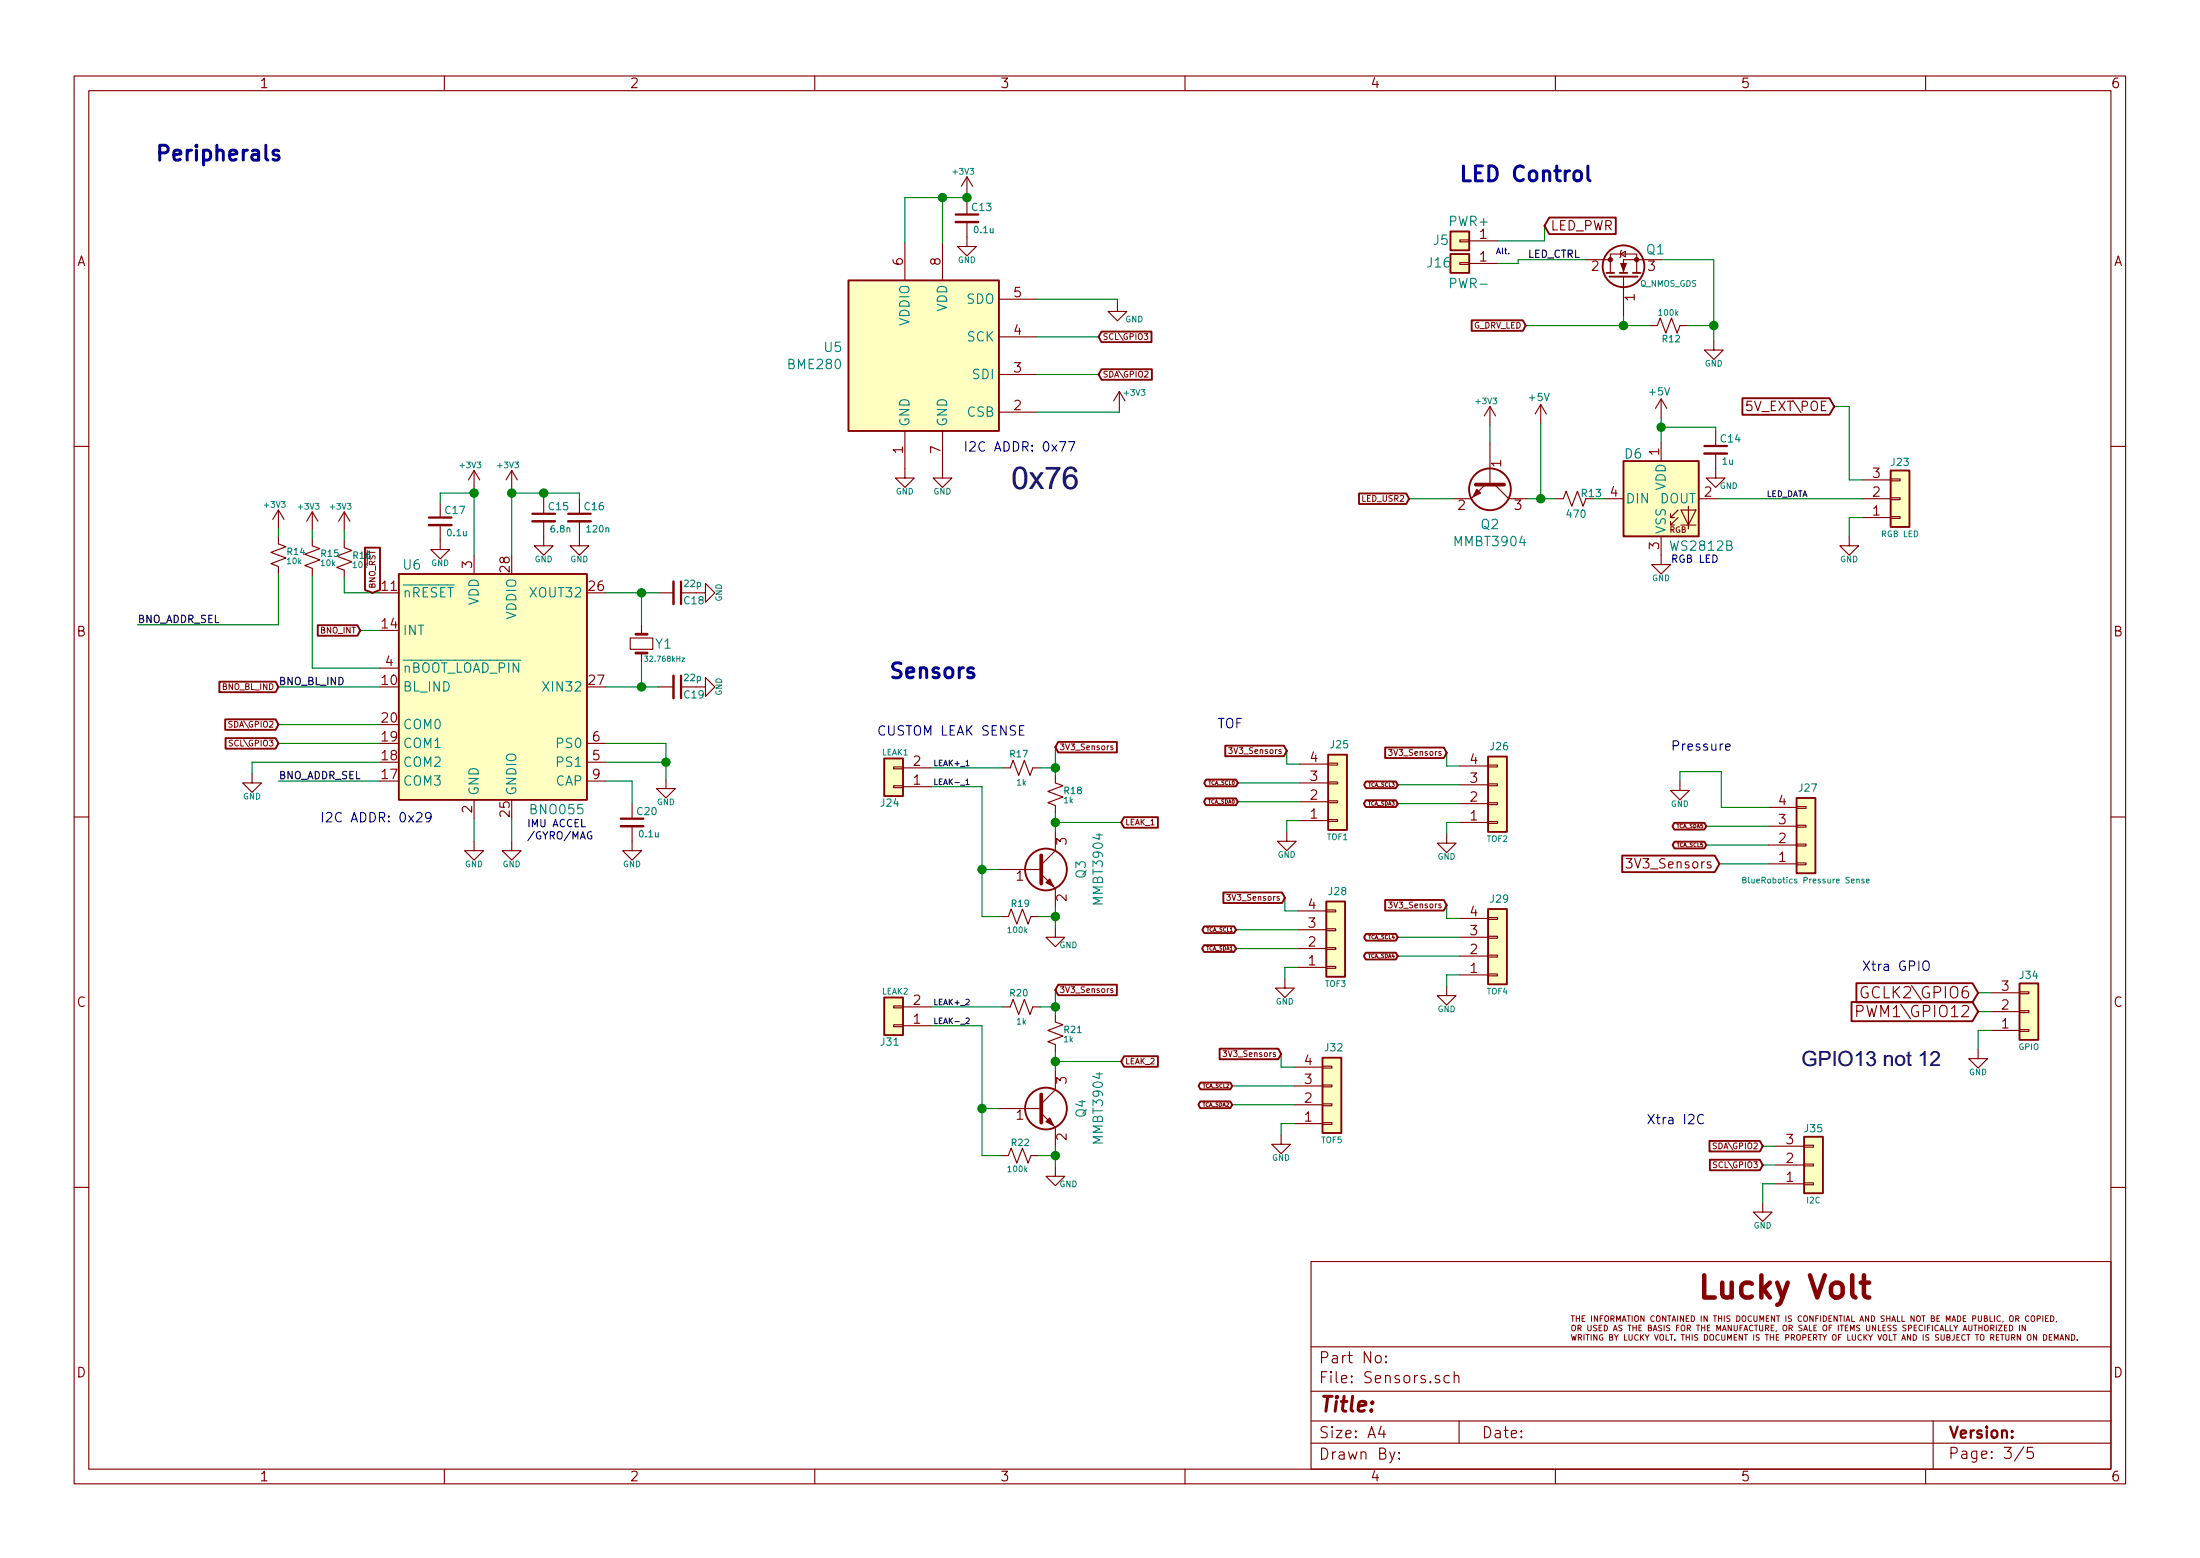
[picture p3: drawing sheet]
<svg xmlns="http://www.w3.org/2000/svg" width="297mm" height="210mm" viewBox="0 0 297 210" stroke-linecap="round" stroke-linejoin="round" font-family="sans-serif">
<g fill="none" stroke="#840000" stroke-width=".15">
<path d="M10 10.3h277v189.9h-277zM12 12.2h273v186.1h-273zM60 10.3v1.9M110 10.3v1.9M160 10.3v1.9M210 10.3v1.9M260 10.3v1.9M122.2 32.8v5M127.3 32.8v5M130.6 30v3.3h1.2l-1.2 1.2-1.3-1.2h1.3M130.6 23.9v2.5M130.6 26.9v2.1"/>
<path d="M130.6 23.9l.7 1.2M130.6 23.9l-.8 1.2M197.1 32.4h1.3v.2h-1.3zM197.1 35.4h1.3v.3h-1.3zM198.4 32.5h3.8M198.4 35.6h3.8M214.1 35h3.3M217.4 35v1.8M217.4 35v-.7h3.6v2.5M218.8 34.3l.7-.4v.8zM218.9 33.8l-.1 .1v.8l-.1 .1M219.2 37.3v.2"/>
<path d="M219.2 37.6v5.1M224.3 35h-5.1v1.8M122.2 58.2v6.3h1.2l-1.2 1.3-1.3-1.3h1.3M127.3 58.2v6.3h1.2l-1.2 1.3-1.3-1.3h1.3M134.9 55.6h5.1M134.9 50.5h5.1M134.9 45.5h5.1M134.9 40.4h5.1M150.9 40.8v1.2h1.2l-1.2 1.3-1.3-1.3h1.3M151.1 52.8l-.7 1.3M151.1 52.8v2.6M151.1 52.8l.8 1.3"/>
<path d="M201.2 54.9v2.5M201.2 59.7v5.7M201.2 54.9l.7 1.2M201.2 54.9l-.8 1.2M208 54.6v2.5M208 54.6l.8 1.3M208 54.6l-.7 1.3M222.8 43.9h1l.4-1 .7 2.1 .8-2.1 .7 2.1 .4-1.1h1M224.3 53.8l-.8 1.3M224.3 53.8v2.6M224.3 59.7v2.5M224.3 53.8l.7 1.3"/>
<path d="M231.4 46v1.2h1.3l-1.3 1.3-1.3-1.3h1.3M231.6 58.2v2M10 60.2h2M37.6 72.4v1l1 .4-2 .7 2 .8-2 .8 1 .3v1.1M37.6 68.8v2.6M37.6 68.8l.8 1.3M37.6 68.8l-.8 1.3M42.2 72.6v1.1l1 .3-2.1 .8 2.1 .8-2.1 .7 1.1 .4v1M42.2 69.1v2.5M42.2 69.1l.7 1.3M42.2 69.1l-.8 1.3M46.5 72.9v1l1 .4-2 .8 2 .7-2 .8 1 .4v1"/>
<path d="M46.5 69.1v2.5M46.5 69.1l.7 1.3M46.5 69.1l-.8 1.3M59.4 70.9v3.3h1.3l-1.3 1.2-1.2-1.2h1.2M59.4 67.8v2M64 63.5l-.8 1.3M64 63.5v2.5M64 74.9v2.6M64 63.5l.8 1.3M69.1 63.5l-.8 1.3M69.1 63.5v2.5M69.1 63.5l.7 1.3"/>
<path d="M73.4 70.4v3.3h1.3l-1.3 1.2-1.3-1.2h1.3M73.4 67.3v2M78.2 70.4v3.3h1.3l-1.3 1.2-1.2-1.2h1.2M78.2 67.3v2M200.5 65.4l-1.9 1.9h-2.5M201.8 65.4l1.9 1.9h2.5M210.1 67.3h1l.4-1 .7 2 .8-2 .7 2 .4-1M216.7 67.3h2.5M224.3 72.4v3.8h1.3l-1.3 1.3-1.3-1.3h1.3M225.6 69.8h.5M226.6 69.8l-1 1.1v-.5M226.6 68.8l-1 1v-.5"/>
<path d="M226.9 68.8h2.1l-1 2.1zM226.9 70.9h2.1M228 68.3v3.1M229.4 67.3h2.5M231.6 61.2v3.3h1.3l-1.3 1.3-1.2-1.3h1.2M249.7 72.4v1.3h1.3l-1.3 1.2-1.3-1.2h1.3M251.5 67.3h3.8M251.5 69.8h3.8M251.5 64.8h3.8M255.3 64.6h1.2v.3h-1.2zM255.3 69.7h1.2v.3h-1.2zM255.3 67.2h1.2v.2h-1.2z"/>
<path d="M285 60.2h2M51.3 90.2h2.5M85.1 86.1h3v1.5h-3zM86.6 84.3v1.3M86.6 88.1v1.3M88.9 80h2M88.9 92.7h2M91.9 92.7h3.3v-1.3l1.3 1.3-1.3 1.3v-1.3M91.9 80h3.3v-1.3l1.3 1.3-1.3 1.3v-1.3M10 110.3h2M34 104.4v1.3h1.3l-1.3 1.2-1.2-1.2h1.2M64 113.5v1.3h1.3l-1.3 1.3-1.3-1.3h1.3"/>
<path d="M64 107.9v2.6M69.1 113.5v1.3h1.3l-1.3 1.3-1.3-1.3h1.3M79.2 102.9h2.6M79.2 100.3h2.6M79.2 105.4h2.6M85.3 111.5v3.3h1.3l-1.3 1.3-1.2-1.3h1.2M85.3 108.5v2M89.9 105.2v1.2h1.3l-1.3 1.3-1.3-1.3h1.3M120.6 103.5h1.3v.3h-1.3zM120.6 106h1.3v.3h-1.3zM121.9 106.2h3.8M121.9 103.6h3.8"/>
<path d="M134.9 117.3h5.7M135.4 103.6h1l.4-1 .7 2 .8-2 .8 2 .3-1h1.1M140.6 118l1.9 1.9v2.5M142.5 104.6v1.1l1 .3-2 .8 2 .8-2 .7 1 .4v1M142.5 112.3v2.5l-1.9 1.9M173.7 112.3v1.2h1.3l-1.3 1.3-1.2-1.3h1.2M175.5 110.7h3.8M175.5 108.2h3.8M175.5 105.7h3.8M175.5 103.1h3.8M179.3 103h1.3v.2h-1.3zM179.3 105.5h1.3v.3h-1.3z"/>
<path d="M179.3 110.6h1.3v.3h-1.3zM179.3 108.1h1.3v.2h-1.3zM195.3 112.5v1.3h1.3l-1.3 1.3-1.2-1.3h1.2M197.1 111h3.8M197.1 108.5h3.8M197.1 105.9h3.8M197.1 103.4h3.8M200.9 103.2h1.3v.3h-1.3zM200.9 105.8h1.3v.2h-1.3zM200.9 110.9h1.3v.2h-1.3zM200.9 108.3h1.3v.3h-1.3zM219.6 115.9h.7l-.4 .5 .4 .1v.4l-.2 .2h-.4l-.1-.1"/>
<path d="M226.8 105.4v1.3h1.3l-1.3 1.2-1.2-1.2h1.2M238.8 116.6h3.8M238.8 114h3.8M238.8 111.5h3.8M238.8 109h3.8M242.6 108.8h1.2v.3h-1.2zM242.6 111.4h1.2v.2h-1.2zM242.6 116.5h1.2v.2h-1.2zM242.6 113.9h1.2v.3h-1.2zM285 110.3h2M120.6 135.8h1.3v.2h-1.3zM120.6 138.3h1.3v.3h-1.3z"/>
<path d="M121.9 138.4h3.8M121.9 135.9h3.8M135.1 123.7h1l.4-1 .8 2 .7-2 .8 2 .4-1h1M135.4 135.9h1l.4-1 .7 2 .8-2 .8 2 .3-1h1.1M142.5 125.2v1.3h1.3l-1.3 1.3-1.3-1.3h1.3M142.5 136.9v1l1 .4-2 .8 2 .7-2 .8 1 .4v1M173.5 132.1v1.2h1.3l-1.3 1.3-1.3-1.3h1.3M175.3 130.6h3.8M175.3 128h3.8M175.3 125.5h3.8M175.3 122.9h3.8M179.1 122.8h1.2v.3h-1.2z"/>
<path d="M179.1 125.3h1.2v.3h-1.2zM179.1 130.4h1.2v.3h-1.2zM179.1 127.9h1.2v.2h-1.2zM195.3 133.1v1.3h1.3l-1.3 1.2-1.2-1.2h1.2M197.1 131.6h3.8M197.1 129h3.8M197.1 126.5h3.8M197.1 123.9h3.8M200.9 123.8h1.3v.3h-1.3zM200.9 126.4h1.3v.2h-1.3zM200.9 131.4h1.3v.3h-1.3zM200.9 128.9h1.3v.3h-1.3z"/>
<path d="M250.7 136.5h.6a.41 .41 0 0 0 .3-.4 .41 .41 0 0 0-.3-.4h-.6v1.5M268.9 139.1h3.8M268.9 136.5h3.8M268.9 134h3.8M272.7 133.9h1.2v.2h-1.2zM272.7 138.9h1.2v.3h-1.2zM272.7 136.4h1.2v.2h-1.2zM134.9 149.6h5.7M135.1 156h1l.4-1.1 .8 2.1 .7-2.1 .8 2.1 .4-1h1M140.6 150.2l1.9 1.9v2.6M142.5 157.5v1.2h1.3l-1.3 1.3-1.3-1.3h1.3M142.5 144.5v2.6l-1.9 1.9"/>
<path d="M173 153.2v1.2h1.2l-1.2 1.3-1.3-1.3h1.3M174.8 151.6h3.8M174.8 149.1h3.8M174.8 146.6h3.8M174.8 144h3.8M178.6 143.9h1.2v.2h-1.2zM178.6 146.4h1.2v.3h-1.2zM178.6 151.5h1.2v.3h-1.2zM178.6 149h1.2v.2h-1.2zM239.8 159.8h3.8M239.8 157.2h3.8M239.8 154.7h3.8"/>
<path d="M243.6 154.6h1.3v.2h-1.3zM243.6 159.6h1.3v.3h-1.3zM243.6 157.1h1.3v.2h-1.3zM267.1 141.6v1.3h1.3l-1.3 1.2-1.3-1.2h1.3M10 160.2h2M177 170.3h108v28h-108zM238 162.3v1.3h1.3l-1.3 1.2-1.3-1.2h1.3M285 160.2h2M60 198.3v1.9M110 198.3v1.9M160 198.3v1.9M177 194.8h108"/>
<path d="M177 191.8h108M177 187.8h108M177 181.8h108M185.8 183.1a.41 .41 0 0 1 .7 .1v.4a.41 .41 0 0 1-.4 .3 .41 .41 0 0 1-.4-.3zM186.5 192.5l-.4 1h1M186.8 193v1M187.1 183.8h.1l-.1 .1v-.1v.1M187.1 183l.1 .1h-.1v-.1v.1M188.3 195.9l-.5 1.4-.2 .1M188.9 196.8v.1l-.1-.1h.1v.1M188.9 196v.1h-.1l.1-.1v.1M195.7 185.7a.5 .5 0 0 0-.7 0v.6a.47 .47 0 0 0 .6 .3l.1-.1"/>
<path d="M196.3 185.7a.38 .38 0 0 1 .7 .1v.8M196.3 185.1v1.5M197 191.8v3M210 198.3v1.9M260 198.3v1.9M261 191.8v6.5M273.3 195.2l-1.3 2M274.5 195.3h-.7l-.1 .7a.62 .62 0 0 1 .7 0l.1 .2v.5l-.2 .1h-.4l-.2-.1"/>
</g>
<g fill="none" stroke="#840000" stroke-width=".14">
<path d="M150.2 100.7h-.2v.1l.3 .3-.1 .1-.2-.1M165.9 100.9h.5l-.3 .3 .3 .1-.1 .3-.1 .1-.3-.1M187.5 101.2h.5l-.3 .2 .3 .2-.1 .3h-.1h-.3M150.2 133.4h-.2v.2l.3 .2-.1 .2-.2-.1M165.6 120.7h.5l-.3 .3 .3 .2v.2l-.1 .1-.4-.1M187.5 121.7h.5l-.3 .3 .3 .2-.1 .2-.1 .1-.3-.1M165.1 141.8h.5l-.3 .3 .3 .1v.3l-.1 .1-.4-.1M212.1 177.6h.5M212.2 178.9l.2-.1 .2 .1a.46 .46 0 0 1-.1 .7l-.3-.1zM212.3 177.6v.7M212.8 177.6v.7M212.8 177.9h.5"/>
<path d="M213.1 179.2h.3v-.3l-.3-.1v.8M213.2 179.2l.3 .4M213.3 177.6v.7M213.6 177.9h.3M214 177.6h-.4v.7h.4M214.4 178.8v.6l.1 .2h.3v-.2v-.6M214.9 177.6v.7M215.6 178.9l-.3-.1-.1 .1v.2l.3 .2 .1 .1-.2 .2h-.3M215.7 177.6v.7l-.4-.7v.7M215.9 179.2h.3M216.1 177.9h.2M216.3 178.8h-.4v.8h.4"/>
<path d="M216.4 177.6h-.3v.7M216.6 178.8a.38 .38 0 0 1 .4 .4 .38 .38 0 0 1-.4 .4zM216.7 177.7l.3-.1 .2 .2-.1 .4-.3 .1a.54 .54 0 0 1-.1-.6zM217.5 178l.4-.1v-.3h-.4v.7M217.7 178l.2 .3M217.8 179.6l.3-.8 .2 .8M217.9 179.4h.4M218.3 178.3v-.7l.2 .5 .3-.5v.7M219 178.9l-.3-.1-.1 .1a.34 .34 0 0 0 .3 .4v.3h-.3M219 178.3l.3-.7 .2 .7M219.1 178.1h.4M219.7 177.6h.4"/>
<path d="M219.8 178.8h.4M219.9 177.6v.7M220 178.8v.8M220.4 177.6v.7M220.5 179.2h.4M220.5 178.8v.8M220.7 177.7l.2-.1 .3 .1v.4l-.1 .2h-.2l-.2-.1zM220.9 178.8v.8M221.3 179.2h.2M221.6 178.8h-.3v.8h.3M222 177.6v.7l-.5-.7v.7M222.6 179.2h.3v-.3l-.3-.1v.8h.2l.2-.1v-.2l-.2-.1"/>
<path d="M223.2 179.6l.3-.8 .2 .8M223.3 179.4h.3M223.3 177.6a.35 .35 0 0 0-.4 .4 .35 .35 0 0 0 .4 .3M223.7 177.7l.1-.1h.2a.46 .46 0 0 1 0 .7l-.3-.1zM224.4 178.9l-.3-.1-.2 .2 .1 .1a.31 .31 0 0 1 .3 .4l-.4 .1M224.7 178.8v.8M224.9 177.6v.7l-.4-.7v.7M225.2 177.6h.4M225.4 177.6v.7M225.5 178.9l-.3-.1-.2 .1a.34 .34 0 0 0 .4 .4v.3h-.4M225.8 178.3l.2-.7 .3 .7M225.8 178.1h.4"/>
<path d="M226.4 179.2h.2M226.5 177.6v.7M226.7 178.8h-.3v.8M227 178.9l.2-.1 .3 .1v.4l-.1 .3h-.2l-.2-.1zM227.3 177.6v.7l-.4-.7v.7M227.7 177.9h.2M227.8 179.2h.4v-.3l-.4-.1v.8M228 179.2l.2 .4M228 177.6h-.3v.7h.3M228.3 177.6a.39 .39 0 0 1 .5 .3 .39 .39 0 0 1-.5 .4zM229.1 178.8h.4M229.3 178.8v.8"/>
<path d="M229.7 177.6v.7M229.7 179.2h.5M229.7 178.8v.8M230.2 178.8v.8M230.5 177.6v.7l-.4-.7v.7M230.5 179.2h.3M230.9 178.8h-.4v.8h.4M231.5 177.6v.7M231.8 179.6v-.8l.3 .6 .2-.6v.8M232 177.9h.5M232 177.6v.7M232.5 177.6v.7"/>
<path d="M232.6 179.6l.2-.8 .3 .8M232.6 179.4h.4M232.8 177.6v.7M233.6 177.6h-.3h-.1a.34 .34 0 0 0 .4 .4l-.1 .3h-.4M233.8 178.8v.8l-.5-.8v.8M234.1 178.8v.6l.2 .2h.2l.1-.2v-.6M234.5 177.6a.38 .38 0 0 1 .4 .3 .38 .38 0 0 1-.4 .4zM234.9 179.2h.3M235.3 177.7l.2-.1 .2 .2v.4l-.4 .1a.54 .54 0 0 1 0-.6zM235.3 178.8h-.4v.8M235.5 179.6l.2-.8 .3 .8M235.5 179.4h.4"/>
<path d="M236.5 177.6a.33 .33 0 0 0-.5 .3 .33 .33 0 0 0 .5 .4M236.7 178.9a.34 .34 0 0 0-.5 .3 .34 .34 0 0 0 .5 .3M236.8 177.6v.6l.2 .1h.2v-.7M236.9 178.8h.4M237.1 178.8v.8M237.6 178.8v.6l.1 .2 .3-.1v-.7M237.6 178.3v-.7l.3 .5 .2-.5v.7M238.4 179.2h.3l.1-.3-.4-.1v.8M238.5 177.9h.2M238.6 179.2l.2 .4M238.8 177.6h-.3v.7h.3M239.1 179.2h.3"/>
<path d="M239.5 178.8h-.4v.8h.4M239.6 177.6v.7l-.4-.7v.7M239.9 179.6l-.1 .1M240.1 177.6v.7M240.8 178.9l.1-.1 .2 .1a.44 .44 0 0 1-.1 .7l-.2-.1zM241.1 177.6v.7M241.6 179.2h.3l.1-.3-.4-.1v.8M241.8 179.2l.2 .4M241.9 177.6h-.3l-.1 .1v.2a.31 .31 0 0 1 .4 .4h-.4M243.2 177.6a.34 .34 0 0 0-.4 .1 .34 .34 0 0 0 0 .4l.1 .2h.3M243.3 178.9l-.3-.1-.1 .1a.34 .34 0 0 0 .4 .4l-.1 .3h-.3M243.5 179.6l.3-.8 .2 .8"/>
<path d="M243.6 177.7l.1-.1h.2a.44 .44 0 0 1-.1 .7l-.2-.1zM243.6 179.4h.4M244.3 178.8v.8h.4M244.8 177.6v.7l-.5-.7v.7M244.9 179.2h.3M245.2 177.9h.2M245.3 178.8h-.4v.8h.4M245.5 177.6h-.3v.7M245.8 177.6v.7M246.2 177.6a.38 .38 0 0 1 .4 .3 .38 .38 0 0 1-.4 .4zM246.2 178.9l.3-.1 .1 .3v.4l-.3 .1a.54 .54 0 0 1-.1-.7zM246.9 177.9h.3"/>
<path d="M247 179.2h.2M247.3 177.6h-.4v.7h.4M247.3 178.8h-.3v.8M248.1 177.6v.7l-.5-.7v.7M248.2 178.8v.8M248.5 178.8h.4M248.5 177.6v.7M248.7 178.8v.8M249 177.6v.7M249.1 179.2h.3M249.3 178.3l.2-.7 .3 .7M249.3 178.1h.4"/>
<path d="M249.5 178.8h-.4v.8h.4M249.8 179.6v-.8l.3 .6 .2-.6v.8M250 177.6v.7h.4M251.1 178.3l.3-.7 .2 .7M251.1 178.9l-.3-.1-.1 .1a.34 .34 0 0 0 .4 .4l-.1 .3h-.3M251.2 178.1h.3M252 178.8v.6l.2 .2 .2-.1 .1-.7M252.3 177.6v.7l-.4-.7v.7M252.7 177.6a.38 .38 0 0 1 .4 .3 .38 .38 0 0 1-.4 .4zM253.2 178.8v.8l-.4-.8v.8M253.6 178.8v.8h.4M254.2 179.2h.3"/>
<path d="M254.4 177.6h-.3h-.1a.34 .34 0 0 0 .4 .4l-.1 .3h-.3M254.6 178.8h-.4v.8h.4M254.7 177.9h.5M254.7 177.6v.7M255.2 177.6v.7M255.3 178.9l-.3-.1-.1 .1a.34 .34 0 0 0 .4 .4l-.1 .3h-.3M255.4 178.3l.3-.7 .2 .7M255.5 178.1h.4M256 178.9l-.2-.1-.2 .2 .1 .2 .3 .1v.3h-.4M256.2 177.6v.7h.3M256.8 177.6v.7h.4M257.4 178.9l-.4-.1-.1 .1a.34 .34 0 0 0 .4 .4v.3h-.4"/>
<path d="M257.7 179.2h.3l.1-.3-.4-.1v.8M258.4 179.2h.3M258.4 177.6v.7l-.4-.7v.7M258.8 178.8h-.4v.8h.4M258.8 177.7l.2-.1h.2a.44 .44 0 0 1-.1 .7l-.3-.1zM259.5 177.6h.4M259.6 178.9a.34 .34 0 0 0-.5 .3 .34 .34 0 0 0 .5 .3M259.7 177.6v.7M259.9 178.8v.8M260.2 179.2h.3M260.6 178.8h-.4v.8M260.8 177.9h.3v-.3h-.3v.7h.3l.1-.2-.2-.2"/>
<path d="M260.9 178.8v.8M261.5 177.9h.3M261.7 178.9a.35 .35 0 0 0-.5 .3 .35 .35 0 0 0 .5 .4v-.1M261.9 177.6h-.4v.7h.4M261.9 179.6l.3-.8 .2 .8M262 179.4h.4M262.7 178.8v.8h.3M262.8 178.3v-.7l.2 .5 .3-.5v.7M263.3 178.8v.8h.4M263.6 178.3l.2-.7 .3 .7M263.6 178.1h.4M263.8 178.8l.3 .4 .2-.4"/>
<path d="M264.1 179.2v.4M264.3 177.6a.38 .38 0 0 1 .4 .3 .38 .38 0 0 1-.4 .4zM265 179.6l.3-.8 .3 .8M265.1 177.9h.2M265.1 179.4h.4M265.4 177.6h-.3v.7h.3M265.8 178.8v.6l.1 .2h.3v-.2v-.6M266.3 178l.5-.1v-.3h-.5v.7M266.5 178.8h.4M266.7 178.8v.8M267.1 177.6v.6l.2 .1h.2v-.7M267.2 179.2h.4"/>
<path d="M267.2 178.8v.8M267.6 178.8v.8M267.9 177.9h.4v-.3h-.4v.7h.3l.2-.2-.2-.2M268 178.9l.1-.1 .3 .1 .1 .4-.1 .3h-.3l-.1-.1zM268.7 177.6v.7h.3M268.8 179.2h.4v-.3l-.4-.1v.8M269 179.2l.2 .4M269.3 177.6v.7M269.5 178.8v.8M269.8 178.8h.5l-.5 .8h.5M270.1 177.6a.35 .35 0 0 0-.5 .4 .35 .35 0 0 0 .5 .3M270.5 178.3l-.1 .1"/>
<path d="M270.6 179.2h.3M271 178.8h-.4v.8h.4M271.3 178.8a.38 .38 0 0 1 .5 .4 .38 .38 0 0 1-.5 .4zM271.3 177.7l.2-.1 .3 .1v.4l-.1 .2h-.2l-.2-.1zM272.2 178l.3-.1v-.3h-.3v.7M272.3 178l.3 .3M272.7 178.8v.8M273.5 178.8v.8l-.5-.8v.8M273.9 177.6a.34 .34 0 0 0-.4 .3 .34 .34 0 0 0 .4 .4M274.3 177.7l.1-.1 .3 .1v.4l-.1 .2h-.2l-.1-.1zM275.1 178l.4-.1v-.3h-.4v.7M275.8 177.6v.7"/>
<path d="M276.2 177.9h.2M276.6 177.6h-.4v.7h.4M276.9 177.6a.39 .39 0 0 1 .4 .3 .39 .39 0 0 1-.4 .4zM277.7 178.3l-.1 .1M212.2 180.1l.1 .8 .2-.6 .1 .6 .2-.8M213.1 180.5h.4v-.3l-.4-.1v.8M213.3 180.5l.3 .4M213.9 180.1v.8M214.1 180.1h.5M214.4 180.1v.8M214.8 180.1v.8M215.6 180.1v.8l-.4-.8v.8"/>
<path d="M216.4 180.2a.35 .35 0 0 0-.5 .3 .35 .35 0 0 0 .5 .3v-.3h-.1M217.3 180.5l.4-.1v-.2l-.4-.1v.8h.3l.2-.3-.2-.1M218 180.1l.2 .4 .3-.4M218.2 180.5v.4M219.3 180.1v.8h.4M219.9 180.1v.6l.2 .2 .2-.1 .1-.7M221.2 180.2a.34 .34 0 0 0-.5 .3 .34 .34 0 0 0 .5 .3M221.5 180.1v.8M221.6 180.4l.3 .5M221.9 180.1l-.4 .4M222.1 180.1l.3 .4 .3-.4M222.4 180.5v.4"/>
<path d="M223.4 180.1l.2 .8 .3-.8M224.2 180.2l.2-.1 .2 .3v.4h-.4a.54 .54 0 0 1 0-.6zM224.9 180.1v.8h.4M225.5 180.1h.4M225.7 180.1v.8M226.1 180.8v.1M227 180.1h.4M227.2 180.1v.8M227.7 180.1v.8M227.7 180.5h.4M228.1 180.1v.8M228.5 180.1v.8"/>
<path d="M229.2 180.2l-.3-.1-.1 .1v.2l.4 .1v.2l-.1 .2-.3-.1M230.1 180.1a.39 .39 0 0 1 .5 .4 .39 .39 0 0 1-.5 .4zM230.9 180.2l.1-.1 .3 .1 .1 .4-.1 .2-.3 .1-.1-.1zM232.1 180.2a.34 .34 0 0 0-.5 .3 .34 .34 0 0 0 .5 .3M232.5 180.1v.6l.1 .2 .3-.1v-.7M233.2 180.9v-.8l.3 .6 .3-.6v.8M234.1 180.5h.3M234.5 180.1h-.4v.8h.4M235.3 180.1v.8l-.5-.8v.8M235.5 180.1h.4M235.7 180.1v.8M236.8 180.1v.8"/>
<path d="M237.5 180.2l-.3-.1-.1 .1a.34 .34 0 0 0 .4 .4v.2h-.4M238.3 180.1h.5M238.6 180.1v.8M239 180.5h.5M239 180.1v.8M239.5 180.1v.8M239.8 180.5h.3M240.2 180.1h-.4v.8h.4M241.1 180.5l.4-.1v-.2l-.4-.1v.8M241.9 180.5l.4-.1v-.2l-.4-.1v.8M242 180.5l.3 .4M242.6 180.2l.3-.1 .2 .3v.4h-.4a.54 .54 0 0 1-.1-.6z"/>
<path d="M243.4 180.5h.4v-.3l-.4-.1v.8M244.2 180.5h.2M244.6 180.1h-.4v.8h.4M244.9 180.5h.3l.1-.3-.4-.1v.8M245.1 180.5l.2 .4M245.5 180.1h.4M245.7 180.1v.8M246.1 180.1l.3 .4 .2-.4M246.4 180.5v.4M247.4 180.2l.3-.1 .2 .3v.4h-.4a.54 .54 0 0 1-.1-.6zM248.2 180.5h.3M248.6 180.1h-.4v.8"/>
<path d="M249.5 180.1v.8h.3M250.1 180.1v.6l.1 .2 .3-.1v-.7M251.3 180.2a.34 .34 0 0 0-.5 .3 .34 .34 0 0 0 .5 .3M251.7 180.1v.8M251.8 180.4l.3 .5M252.1 180.1l-.4 .4M252.3 180.1l.3 .4 .2-.4M252.6 180.5v.4M253.5 180.1l.3 .8 .3-.8M254.3 180.2l.3-.1 .2 .3-.1 .4h-.3a.54 .54 0 0 1-.1-.6zM255.1 180.1v.8h.4M255.6 180.1h.4"/>
<path d="M255.8 180.1v.8M256.8 180.9l.2-.8 .3 .8M256.8 180.7h.4M258 180.1v.8l-.5-.8v.8M258.3 180.1a.39 .39 0 0 1 .5 .4 .39 .39 0 0 1-.5 .4zM259.7 180.1v.8M260.4 180.2h-.3l-.1 .2a.31 .31 0 0 1 .4 .4h-.4M261.7 180.2l-.3-.1-.1 .1v.2l.4 .1v.2l-.1 .2-.3-.1M262.1 180.1v.6l.1 .2 .2-.1 .1-.1v-.6M262.9 180.5l.3-.1v-.2l-.3-.1v.8h.2l.2-.1v-.2l-.2-.1M263.9 180.1v.6l-.2 .1-.1 .1M264.2 180.5h.3"/>
<path d="M264.6 180.1h-.4v.8h.4M265.3 180.2a.34 .34 0 0 0-.4 0 .34 .34 0 0 0 0 .5l.1 .1h.3M265.6 180.1h.4M265.8 180.1v.8M266.7 180.1h.5M266.9 180.1v.8M267.4 180.2l.1-.1 .3 .1 .1 .4-.1 .2-.3 .1-.1-.1zM268.8 180.5l.4-.1v-.2l-.4-.1v.8M269 180.5l.2 .4M269.5 180.5h.3M269.9 180.1h-.4v.8h.4M270.1 180.1h.5"/>
<path d="M270.3 180.1v.8M270.8 180.1v.6l.2 .2 .2-.1v-.7M271.6 180.5h.4v-.3l-.4-.1v.8M271.8 180.5l.2 .4M272.8 180.1v.8l-.4-.8v.8M273.8 180.2l.1-.1 .3 .1v.4l-.1 .2-.2 .1-.1-.1zM275 180.1v.8l-.5-.8v.8M275.9 180.1a.38 .38 0 0 1 .5 .4 .38 .38 0 0 1-.5 .4zM276.7 180.5h.2M277.1 180.1h-.4v.8h.4M277.4 180.9v-.8l.2 .6 .3-.6v.8M278.1 180.9l.3-.8 .2 .8"/>
<path d="M278.2 180.7h.4M279.3 180.1v.8l-.4-.8v.8M279.7 180.1a.38 .38 0 0 1 .4 .4 .38 .38 0 0 1-.4 .4zM280.5 180.8v.1"/>
</g>
<path d="M251.2 173.1h1.2M251.7 172.1v2.6l.1 .2 .3 .2h.3" fill="none" stroke="#840000" stroke-width=".61"/>
<g fill="none" stroke="#840000" stroke-width=".25">
<path d="M114.6 37.8h20.3v20.4h-20.3zM195.8 31.2h2.6v2.6h-2.6zM195.8 34.3h2.6v2.5h-2.6zM209.2 29.4h9v2.2h-9l-.7-1.1zM216.9 36.8h1M217.3 37.3h3.8M218.7 36.8h1M220.5 36.8h1M148.7 44.7h6.8v1.5h-6.8l-.4-.7zM148.7 49.8h6.8v1.5h-6.8l-.4-.8zM198.7 43.2h6.9l.4 .7-.4 .7h-6.9zM235.3 53.7h11.7l.6 1.2-.6 1.1h-11.7z"/>
<path d="M49.3 73.9h2v5.7l-1 .4-1-.4zM53.8 77.5h25.4v30.4h-25.4zM183.5 66.6h6.4l.3 .7-.3 .7h-6.4zM219.2 62.2h10.2v10.2h-10.2zM255.3 63.5h2.5v7.6h-2.5zM29.6 92h7.6l.4 .7-.4 .7h-7.6zM30.4 97.1h6.8l.4 .7-.4 .7h-6.8zM30.5 99.6h6.7l.4 .7-.4 .7h-6.7zM42.9 84.4h5.4l.3 .7-.3 .7h-5.4zM119.4 102.4h2.5v5h-2.5zM142.9 100.1h7.9v1.4h-7.9l-.4-.7zM151.8 110.3h4.5v1.4h-4.5l-.4-.7z"/>
<path d="M162.8 107.7h4.1l.2 .5-.2 .5h-4.1l-.2-.5zM162.8 105.2h4.1l.2 .5-.2 .4h-4.1l-.2-.4zM165.4 100.6h8l.3 .7-.3 .8h-8zM179.3 101.8h2.6v10.2h-2.6zM184.4 108h4.1l.2 .5-.2 .4h-4.1l-.2-.4zM184.4 105.5h4.1l.2 .4-.2 .5h-4.1l-.2-.5zM187 100.9h7.9l.4 .7-.4 .7h-7.9zM200.9 102.1h2.6v10.2h-2.6zM219 115.5h12.5l.7 1.1-.7 1.1h-12.5zM226.1 111h4l.3 .5-.3 .5h-4l-.3-.5zM226.1 113.6h4l.3 .4-.3 .5h-4l-.3-.5zM242.6 107.7h2.5v10.2h-2.5z"/>
<path d="M119.4 134.6h2.5v5.1h-2.5zM142.9 132.9h7.9v1.4h-7.9l-.4-.7zM162.6 127.6h4l.3 .4-.3 .5h-4l-.3-.5zM162.6 125h4l.3 .5-.3 .4h-4l-.3-.4zM165.2 120.4h7.9l.4 .8-.4 .7h-7.9zM179.1 121.7h2.5v10.1h-2.5zM184.4 128.6h4.1l.2 .4-.2 .5h-4.1l-.2-.5zM184.4 126h4.1l.2 .5-.2 .4h-4.1l-.2-.4zM187 121.5h7.9l.4 .7-.4 .7h-7.9zM200.9 122.7h2.6v10.1h-2.6zM250 135.2h16.3l.8 1.3-.8 1.3h-16.3zM250.6 132.7h15.7l.8 1.3-.8 1.3h-15.7z"/>
<path d="M272.7 132.7h2.5v7.6h-2.5zM151.8 142.5h4.5v1.5h-4.5l-.4-.7zM162.1 148.6h4l.3 .5-.3 .4h-4l-.3-.4zM162.1 146.1h4l.3 .5-.3 .4h-4l-.3-.4zM164.7 141.5h7.9l.4 .7-.4 .7h-7.9zM178.6 142.7h2.5v10.2h-2.5zM230.8 154h6.8l.4 .7-.4 .7h-6.8zM230.9 156.5h6.7l.4 .7-.4 .7h-6.7zM243.6 153.4h2.5v7.6h-2.5z"/>
<circle cx="219.2" cy="35.9" r="2.82"/>
<circle cx="201.2" cy="66" r="2.82"/>
<circle cx="141.2" cy="117.3" r="2.82"/>
<circle cx="141.2" cy="149.6" r="2.82"/>
</g>
<path d="M199.3 65.4h3.8M140.6 115.4v3.8M140.6 147.7v3.8" fill="none" stroke="#840000" stroke-width=".51"/>
<g fill="#840000" stroke="#840000" stroke-width=".15">
<path d="M141.2 151.4l.5-.5 .5 1z"/>
<path d="M141.2 119.1l.5-.5 .5 1z"/>
<path d="M199.4 66l.5 .5-1 .6z"/>
<path d="M218.8 35.6h.8l-.4 1z"/>
<circle cx="221" cy="35" r=".28"/>
<circle cx="217.4" cy="35" r=".28"/>
</g>
<g fill="#ffffc2" stroke="#ffffc2" stroke-width=".14">
<path d="M119.4 102.4h2.5v5h-2.5z"/>
<path d="M119.4 134.6h2.5v5.1h-2.5z"/>
<path d="M178.6 142.7h2.5v10.2h-2.5z"/>
<path d="M53.8 77.5h25.4v30.4h-25.4z"/>
<path d="M200.9 122.7h2.6v10.1h-2.6z"/>
<path d="M219.2 62.2h10.2v10.2h-10.2z"/>
<path d="M242.6 107.7h2.5v10.2h-2.5z"/>
<path d="M200.9 102.1h2.6v10.2h-2.6z"/>
<path d="M272.7 132.7h2.5v7.6h-2.5z"/>
<path d="M179.3 101.8h2.6v10.2h-2.6z"/>
<path d="M114.6 37.8h20.3v20.4h-20.3z"/>
<path d="M179.1 121.7h2.5v10.1h-2.5z"/>
<path d="M243.6 153.4h2.5v7.6h-2.5z"/>
<path d="M195.8 31.2h2.6v2.6h-2.6z"/>
<path d="M195.8 34.3h2.6v2.5h-2.6z"/>
<path d="M255.3 63.5h2.5v7.6h-2.5z"/>
</g>
<path d="M129 30h3.1M57.9 70.9h3.1M71.9 70.4h3M76.7 70.4h3.1M90.9 78.5v3M230.1 61.2h3.1M90.9 91.2v3M83.8 111.5h3.1" fill="none" stroke="#840000" stroke-width=".33"/>
<path d="M129 29h3.1M57.9 69.8h3.1M71.9 69.3h3M76.7 69.3h3.1M91.9 78.5v3M230.1 60.2h3.1M91.9 91.2v3M83.8 110.5h3.1" fill="none" stroke="#840000" stroke-width=".3"/>
<path d="M85.9 85.6h1.5M85.9 88.1h1.5" fill="none" stroke="#840000" stroke-width=".38"/>
<path d="M87 88.5h.5l-.3 .3h.2v.4h-.4M92.1 88.8h.3l-.3 .4h.3M235.3 118.7h.4v-.3h-.4v.8h.3l.1-.1 .1-.2-.2-.2M250.7 118.7h.3v.5M251.7 118.7l-.2-.1-.1 .1v.2h.3v.2h-.3M252 118.9l.4-.1-.1-.1-.2-.1-.1 .1v.4h.3" fill="none" stroke="#008484" stroke-width=".14"/>
<g fill="none" stroke="#008400" stroke-width=".15">
<path d="M127.3 26.7v6.1M130.6 26.7h-8.4v6.1M130.6 26.4v.5M208.5 30.5v2h-6.3M214.1 35h-9.1v.6h-2.8M224.3 35h7.1v11M140 40.4h10.9v.4M140 45.5h8.3M140 50.5h8.3M151.1 55.4v.2h-11.1M201.2 57.4v2.3M206 43.9h16.8"/>
<path d="M208 57.1v10.2M219.2 42.7v1.2M224.3 56.4v3.3M224.3 57.7h7.3v.5M227.8 43.9h3.6M247.7 54.9h2v9.9h1.8M37.6 71.4v1M37.6 77.5v6.8h-19.1M42.2 77.7v12.5h9.1M42.2 71.6v1M46.5 78v2h4.8M46.5 71.6v1.3"/>
<path d="M64 66.5h-4.6v1.3M64 66v8.9M69.1 66.5h9.1v.8M69.1 66v8.9M73.4 66.5v.8M190.2 67.3h5.9M206.2 67.3h3.9M215.1 67.3h1.6M231.9 67.3h19.6M251.5 69.8h-1.8v2.6M37.6 92.7h13.7M37.6 97.8h13.7"/>
<path d="M48.6 85.1h2.7M81.8 80h7.1M81.8 92.7h7.1M86.6 80v4.3M86.6 89.4v3.3M37.6 100.3h13.7M37.6 105.4h13.7M51.3 102.9h-17.3v1.5M64 110.5v3M69.1 110.5v3M81.8 105.4h3.5v3.1M81.8 100.3h8.1v4.9"/>
<path d="M81.8 102.9h8.1M125.7 106.2h6.9v17.5h2.5M125.7 103.6h9.7M132.6 117.3h2.3M140.5 103.6h2M142.5 100.8v3.8M142.5 109.7v2.6M142.5 111h8.9M167.1 105.7h8.4M167.1 108.2h8.4M173.7 101.3v1.8h1.8M175.5 110.7h-1.8v1.6"/>
<path d="M188.7 108.5h8.4M188.7 105.9h8.4M195.3 101.6v1.8h1.8M197.1 111h-1.8v1.5M226.8 105.4v-1.3h5.6v4.9h6.4M230.4 111.5h8.4M230.4 114h8.4M232.2 116.6h6.6M125.7 138.4h6.9v17.6h2.5M125.7 135.9h9.7M140.2 123.7h2.3M140.5 135.9h2"/>
<path d="M142.5 122.4v2.8M142.5 133.6v3.3M166.9 128h8.4M166.9 125.5h8.4M173.5 121.2v1.7h1.8M175.3 130.6h-1.8v1.5M188.7 129h8.4M188.7 126.5h8.4M195.3 122.2v1.7h1.8M197.1 131.6h-1.8v1.5M267.1 136.5h1.8M267.1 134h1.8"/>
<path d="M268.9 139.1h-1.8v2.5M132.6 149.6h2.3M140.2 156h2.3M142.5 142v2.5M142.5 154.7v2.8M142.5 143.3h8.9M166.4 146.6h8.4M166.4 149.1h8.4M173 142.2v1.8h1.8M174.8 151.6h-1.8v1.6M238 157.2h1.8M238 154.7h1.8"/>
<path d="M239.8 159.8h-1.8v2.5"/>
</g>
<path d="M130.4 105.4l.2-.3v.8M130.4 103.3h.5M130.4 105.9h.5M130.4 134.9l.3-.1 .2 .3-.5 .5h.5M130.4 137.5l.3-.1 .2 .2-.5 .5h.5" fill="none" stroke="#000" stroke-width=".14"/>
<path d="M143.1 59.6h.8l-.5 1.3M144.3 59.6h.8l-.5 1.3M137.7 98.5h.4M138.3 97.9h-.6v1.3h.6M56.2 109.8l.2-.2h.3l.2 .2 .1 .2-.1 .2-.7 .7h.8M58.2 110.2l-.1 .2a.41 .41 0 0 1-.6-.2v-.3a.39 .39 0 0 1 .6-.2v.1a.84 .84 0 0 1-.3 1.1h-.2M79.9 112.3a.46 .46 0 0 0-.6 .4 .46 .46 0 0 0 .6 .5v-.4h-.2M233 100.8l.6-.1-.1-.2-.3-.1-.2 .2v.6h.5M259.7 129.9l.2-.2a.45 .45 0 0 1 .6 .4l-.1 .7a.44 .44 0 0 1-.6 .1 1 1 0 0 1-.1-1zM230 150.5a.51 .51 0 0 0-.6 0 .51 .51 0 0 0-.2 .6 .46 .46 0 0 0 .3 .5 .46 .46 0 0 0 .5-.1" fill="none" stroke="#0000c2" stroke-width=".15"/>
<path d="M37.6 20.4l-.5-.1-.2 .1v.1v.3l.7 .2 .1 .2-.1 .3-.2 .1h-.4l-.1-.1M214.4 22.4v1.7l.3 .3" fill="none" stroke="#0000c2" stroke-width=".41"/>
<g fill="#008400" stroke="#008400" stroke-width=".25">
<circle cx="64" cy="66.5" r=".51"/>
<circle cx="69.1" cy="66.5" r=".51"/>
<circle cx="132.6" cy="149.6" r=".51"/>
<circle cx="142.5" cy="135.9" r=".51"/>
<circle cx="208" cy="67.3" r=".51"/>
<circle cx="73.4" cy="66.5" r=".51"/>
<circle cx="142.5" cy="156" r=".51"/>
<circle cx="224.3" cy="57.7" r=".51"/>
<circle cx="219.2" cy="43.9" r=".51"/>
<circle cx="86.6" cy="80" r=".51"/>
<circle cx="127.3" cy="26.7" r=".51"/>
<circle cx="231.4" cy="43.9" r=".51"/>
<circle cx="86.6" cy="92.7" r=".51"/>
<circle cx="142.5" cy="143.3" r=".51"/>
<circle cx="89.9" cy="102.9" r=".51"/>
<circle cx="142.5" cy="103.6" r=".51"/>
<circle cx="132.6" cy="117.3" r=".51"/>
<circle cx="142.5" cy="123.7" r=".51"/>
<circle cx="142.5" cy="111" r=".51"/>
<circle cx="130.6" cy="26.7" r=".51"/>
</g>
<text font-size="4.2" x="136.6" y="66.1">0x76</text>
<text font-size="4.2" fill="#840000" x="229" y="175.3">Lucky Volt</text>
<g font-size="2.8" fill="#0000c2">
<text x="20.8" y="21.7">Peripherals</text>
<text x="196.8" y="24.5">LED Control</text>
<text x="119.9" y="91.6">Sensors</text>
</g>
<text font-size="2.8" x="243.3" y="143.8">GPIO13 not 12</text>
<text font-size="2.8" fill="#840000" x="178" y="190.5">Title:</text>
<g font-size="2.1" fill="#840000">
<text x="251.5" y="137.3">PWM1\GPIO12</text>
<text x="251.9" y="134.7">GCLK2\GPIO6</text>
<text x="178" y="184">Part No:</text>
<text x="178" y="186.7">File: Sensors.sch</text>
<text x="178" y="194.1">Size: A4</text>
<text x="178" y="197">Drawn By:</text>
<text x="200" y="194.1">Date:</text>
<text x="263" y="194.1">Version:</text>
<text x="263" y="196.9">Page: 3/5</text>
</g>
<g font-size="1.8" fill="#840000">
<text x="35" y="11.9">1</text>
<text x="85" y="11.9">2</text>
<text x="135" y="11.9">3</text>
<text x="185" y="11.9">4</text>
<text x="235" y="11.9">5</text>
<text x="285" y="11.9">6</text>
<text x="10.4" y="35.9">A</text>
<text x="121.9" y="35.8" transform="rotate(-90 121.9 35.8)">6</text>
<text x="127" y="35.8" transform="rotate(-90 127 35.8)">8</text>
<text x="199.8" y="32.3">1</text>
<text x="199.8" y="35.3">1</text>
<text x="209.3" y="31.1">LED_PWR</text>
<text x="285.4" y="35.9">A</text>
<text x="136.9" y="40.1">5</text>
<text x="214.9" y="36.6">2</text>
<text x="220.7" y="40.6" transform="rotate(-90 220.7 40.6)">1</text>
<text x="222.5" y="36.6">3</text>
<text x="136.9" y="45.2">4</text>
<text x="136.9" y="50.3">3</text>
<text x="136.9" y="55.4">2</text>
<text x="236" y="55.5">5V_EXT\POE</text>
<text x="121.9" y="61.2" transform="rotate(-90 121.9 61.2)">1</text>
<text x="127" y="61.2" transform="rotate(-90 127 61.2)">7</text>
<text x="202.7" y="63" transform="rotate(-90 202.7 63)">1</text>
<text x="224" y="61.4" transform="rotate(-90 224 61.4)">1</text>
<text x="252.9" y="64.5">3</text>
<text x="196.9" y="68.8">2</text>
<text x="204.5" y="68.8">3</text>
<text x="217.4" y="67.1">4</text>
<text x="230.1" y="67.1">2</text>
<text x="252.9" y="69.6">1</text>
<text x="252.9" y="67.1">2</text>
<text x="63.8" y="76.7" transform="rotate(-90 63.8 76.7)">3</text>
<text x="68.8" y="77.2" transform="rotate(-90 68.8 77.2)">28</text>
<text x="224" y="74.1" transform="rotate(-90 224 74.1)">3</text>
<text x="51.6" y="79.8">11</text>
<text x="79.6" y="79.8">26</text>
<text x="10.4" y="85.9">B</text>
<text x="51.6" y="84.8">14</text>
<text x="52.1" y="89.9">4</text>
<text x="285.4" y="85.9">B</text>
<text x="51.6" y="92.5">10</text>
<text x="79.6" y="92.5">27</text>
<text x="51.6" y="100.1">19</text>
<text x="51.6" y="97.5">20</text>
<text x="80" y="100.1">6</text>
<text x="51.6" y="105.2">17</text>
<text x="51.6" y="102.6">18</text>
<text x="80" y="102.6">5</text>
<text x="80" y="105.2">9</text>
<text x="123.3" y="105.9">1</text>
<text x="123.3" y="103.4">2</text>
<text x="176.9" y="107.9">2</text>
<text x="176.9" y="105.4">3</text>
<text x="176.9" y="102.9">4</text>
<text x="198.5" y="105.7">3</text>
<text x="198.5" y="103.1">4</text>
<text x="63.8" y="109.7" transform="rotate(-90 63.8 109.7)">2</text>
<text x="68.8" y="110.2" transform="rotate(-90 68.8 110.2)">25</text>
<text x="176.9" y="110.5">1</text>
<text x="198.5" y="110.7">1</text>
<text x="198.5" y="108.2">2</text>
<text x="240.2" y="113.8">2</text>
<text x="240.2" y="111.2">3</text>
<text x="240.2" y="108.7">4</text>
<text x="137.2" y="118.9">1</text>
<text x="144" y="114" transform="rotate(-90 144 114)">3</text>
<text x="220.3" y="117.2">3V3_Sensors</text>
<text x="240.2" y="116.3">1</text>
<text x="144" y="121.6" transform="rotate(-90 144 121.6)">2</text>
<text x="176.7" y="125.2">3</text>
<text x="176.7" y="122.7">4</text>
<text x="198.5" y="123.7">4</text>
<text x="176.7" y="130.3">1</text>
<text x="176.7" y="127.8">2</text>
<text x="198.5" y="131.3">1</text>
<text x="198.5" y="128.8">2</text>
<text x="198.5" y="126.2">3</text>
<text x="10.4" y="135.9">C</text>
<text x="123.3" y="135.6">2</text>
<text x="270.3" y="136.3">2</text>
<text x="270.3" y="133.7">3</text>
<text x="285.4" y="135.9">C</text>
<text x="123.3" y="138.2">1</text>
<text x="176.2" y="143.8">4</text>
<text x="270.3" y="138.8">1</text>
<text x="144" y="146.3" transform="rotate(-90 144 146.3)">3</text>
<text x="176.2" y="148.8">2</text>
<text x="176.2" y="146.3">3</text>
<text x="137.2" y="151.1">1</text>
<text x="144" y="153.9" transform="rotate(-90 144 153.9)">2</text>
<text x="176.2" y="151.4">1</text>
<text x="241.2" y="154.4">3</text>
<text x="241.2" y="159.5">1</text>
<text x="241.2" y="157">2</text>
<text x="10.4" y="185.9">D</text>
<text x="285.4" y="185.9">D</text>
<text x="35" y="199.9">1</text>
<text x="85" y="199.9">2</text>
<text x="135" y="199.9">3</text>
<text x="185" y="199.9">4</text>
<text x="235" y="199.9">5</text>
<text x="285" y="199.9">6</text>
</g>
<g font-size="1.8" fill="#008484">
<text x="193.6" y="33.1">J5</text>
<text x="195.8" y="30.5">PWR+</text>
<text x="222.4" y="34.3">Q1</text>
<text x="130.5" y="41">SDO</text>
<text x="192.8" y="36.1">J16</text>
<text x="196" y="38.9">PWR-</text>
<text x="111.4" y="47.5">U5</text>
<text x="122.8" y="44" transform="rotate(-90 122.8 44)">VDDIO</text>
<text x="127.9" y="42.1" transform="rotate(-90 127.9 42.1)">VDD</text>
<text x="130.6" y="46.1">SCK</text>
<text x="106.6" y="49.8">BME280</text>
<text x="131.4" y="51.2">SDI</text>
<text x="122.8" y="57.7" transform="rotate(-90 122.8 57.7)">GND</text>
<text x="127.9" y="57.7" transform="rotate(-90 127.9 57.7)">GND</text>
<text x="130.6" y="56.3">CSB</text>
<text x="219.4" y="61.9">D6</text>
<text x="200" y="71.4">Q2</text>
<text x="219.5" y="67.9">DIN</text>
<text x="224.1" y="67.9">DOUT</text>
<text x="224.9" y="66.2" transform="rotate(-90 224.9 66.2)">VDD</text>
<text x="54.5" y="76.9">U6</text>
<text x="196.5" y="73.7">MMBT3904</text>
<text x="224.9" y="72.1" transform="rotate(-90 224.9 72.1)">VSS</text>
<text x="225.7" y="74.3">WS2812B</text>
<text x="54.4" y="80.6">nRESET</text>
<text x="64.6" y="81.7" transform="rotate(-90 64.6 81.7)">VDD</text>
<text x="69.7" y="83.6" transform="rotate(-90 69.7 83.6)">VDDIO</text>
<text x="71.9" y="80.6">XOUT32</text>
<text x="54.4" y="85.7">INT</text>
<text x="88.5" y="87.5">Y1</text>
<text x="54.4" y="93.3">BL_IND</text>
<text x="54.4" y="90.8">nBOOT_LOAD_PIN</text>
<text x="73.8" y="93.3">XIN32</text>
<text x="54.4" y="101">COM1</text>
<text x="54.4" y="98.4">COM0</text>
<text x="75.4" y="101">PS0</text>
<text x="54.4" y="106">COM3</text>
<text x="54.4" y="103.5">COM2</text>
<text x="64.6" y="107.4" transform="rotate(-90 64.6 107.4)">GND</text>
<text x="69.7" y="107.4" transform="rotate(-90 69.7 107.4)">GNDIO</text>
<text x="75" y="106">CAP</text>
<text x="75.4" y="103.5">PS1</text>
<text x="71.8" y="109.9">BNO055</text>
<text x="146.6" y="118.5" transform="rotate(-90 146.6 118.5)">Q3</text>
<text x="148.9" y="121.9" transform="rotate(-90 148.9 121.9)">MMBT3904</text>
<text x="146.6" y="150.8" transform="rotate(-90 146.6 150.8)">Q4</text>
<text x="148.9" y="154.2" transform="rotate(-90 148.9 154.2)">MMBT3904</text>
</g>
<g font-size="1.8" fill="#0000c2">
<text x="130" y="61">I2C ADDR: 0x77</text>
<text x="118.4" y="99.3">CUSTOM LEAK SENSE</text>
<text x="164.3" y="98.3">TOF</text>
<text x="225.6" y="101.3">Pressure</text>
<text x="43.2" y="111">I2C ADDR: 0x29</text>
<text x="251.3" y="131">Xtra GPIO</text>
<text x="222.2" y="151.7">Xtra I2C</text>
</g>
<g font-size="1.4" fill="#008484">
<text x="131.3" y="28.5">C13</text>
<text x="222.8" y="53.4">+5V</text>
<text x="206.5" y="54.1">+5V</text>
<text x="232.4" y="59.7">C14</text>
<text x="255.4" y="62.9">J23</text>
<text x="60.2" y="69.4">C17</text>
<text x="74.1" y="68.9">C15</text>
<text x="79" y="68.9">C16</text>
<text x="211.7" y="69.9">470</text>
<text x="213.6" y="67.1">R13</text>
<text x="92.4" y="81.6">C18</text>
<text x="92.4" y="94.3">C19</text>
<text x="179.7" y="101">J25</text>
<text x="201.3" y="101.2">J26</text>
<text x="243" y="106.8">J27</text>
<text x="86.1" y="110">C20</text>
<text x="119" y="108.9">J24</text>
<text x="179.5" y="120.8">J28</text>
<text x="201.3" y="121.8">J29</text>
<text x="272.8" y="132.1">J34</text>
<text x="119" y="141.1">J31</text>
<text x="178.9" y="141.9">J32</text>
<text x="243.7" y="152.8">J35</text>
</g>
<g font-size="1.4">
<text x="206.2" y="34.8">LED_CTRL</text>
<text x="18.5" y="84.1">BNO_ADDR_SEL</text>
<text x="37.6" y="92.5">BNO_BL_IND</text>
<text x="37.6" y="105.2">BNO_ADDR_SEL</text>
</g>
<g font-size="1.4" fill="#0000c2">
<text x="225.6" y="75.9">RGB LED</text>
<text x="71.1" y="111.6">IMU ACCEL</text>
<text x="71.1" y="113.3">/GYRO/MAG</text>
</g>
<g font-size="1.2" fill="#008484">
<text x="131.6" y="31.5">0.1u</text>
<text x="224.5" y="46.2">R12</text>
<text x="232.6" y="62.7">1u</text>
<text x="74.4" y="71.9">6.8n</text>
<text x="79.3" y="71.9">120n</text>
<text x="38.9" y="74.9">R14</text>
<text x="43.4" y="75.2">R15</text>
<text x="60.5" y="72.4">0.1u</text>
<text x="92.5" y="79.2">22p</text>
<text x="92.5" y="91.9">22p</text>
<text x="136.4" y="102.2">R17</text>
<text x="143.8" y="107.2">R18</text>
<text x="86.4" y="113">0.1u</text>
<text x="136.7" y="122.4">R19</text>
<text x="136.4" y="134.5">R20</text>
<text x="143.8" y="139.4">R21</text>
<text x="136.7" y="154.7">R22</text>
</g>
<text font-size="1.2" fill="#840000" x="47.8" y="75.4">R16</text>
<g font-size="1.1" fill="#008484">
<text x="128.8" y="23.5">+3V3</text>
<text x="129.3" y="35.5">GND</text>
<text x="221.4" y="38.7">Q_NMOS_GDS</text>
<text x="151.9" y="43.5">GND</text>
<text x="224.1" y="42.6">100k</text>
<text x="151.9" y="53.4">+3V3</text>
<text x="230.2" y="49.4">GND</text>
<text x="199.4" y="54.5">+3V3</text>
<text x="62.2" y="63.2">+3V3</text>
<text x="67.3" y="63.2">+3V3</text>
<text x="232.2" y="66">GND</text>
<text x="35.8" y="68.5">+3V3</text>
<text x="40.4" y="68.8">+3V3</text>
<text x="44.7" y="68.8">+3V3</text>
<text x="121" y="66.7">GND</text>
<text x="126" y="66.7">GND</text>
<text x="38.8" y="76.1">10k</text>
<text x="43.4" y="76.4">10k</text>
<text x="58.2" y="76.4">GND</text>
<text x="72.2" y="75.9">GND</text>
<text x="77" y="75.9">GND</text>
<text x="248.5" y="75.9">GND</text>
<text x="254.1" y="72.5">RGB LED</text>
<text x="97.5" y="81.2" transform="rotate(-90 97.5 81.2)">GND</text>
<text x="223.1" y="78.4">GND</text>
<text x="97.5" y="93.9" transform="rotate(-90 97.5 93.9)">GND</text>
<text x="119.1" y="101.9">LEAK1</text>
<text x="32.8" y="107.9">GND</text>
<text x="137.3" y="106">1k</text>
<text x="88.7" y="108.6">GND</text>
<text x="143.7" y="108.4">1k</text>
<text x="179.2" y="113.4">TOF1</text>
<text x="200.8" y="113.6">TOF2</text>
<text x="225.6" y="108.9">GND</text>
<text x="62.8" y="117">GND</text>
<text x="67.9" y="117">GND</text>
<text x="84.1" y="117">GND</text>
<text x="172.5" y="115.7">GND</text>
<text x="194.1" y="116">GND</text>
<text x="236" y="119.2">BlueRobotics Pressure Sense</text>
<text x="136.2" y="125.9">100k</text>
<text x="143.1" y="127.9">GND</text>
<text x="119.1" y="134.2">LEAK2</text>
<text x="172.3" y="135.6">GND</text>
<text x="178.9" y="133.2">TOF3</text>
<text x="194.1" y="136.6">GND</text>
<text x="200.8" y="134.2">TOF4</text>
<text x="137.3" y="138.2">1k</text>
<text x="143.7" y="140.6">1k</text>
<text x="272.6" y="141.7">GPIO</text>
<text x="265.9" y="145.1">GND</text>
<text x="178.4" y="154.2">TOF5</text>
<text x="136.2" y="158.2">100k</text>
<text x="143.1" y="160.2">GND</text>
<text x="171.8" y="156.6">GND</text>
<text x="236.8" y="165.8">GND</text>
<text x="244" y="162.4">I2C</text>
</g>
<text font-size="1.1" fill="#0000c2" x="201.9" y="34.3">Alt.</text>
<g font-size="1.1" fill="#840000">
<text x="148.8" y="45.8">SCL\GPIO3</text>
<text x="198.9" y="44.3">G_DRV_LED</text>
<text x="148.8" y="50.9">SDA\GPIO2</text>
<text x="184" y="67.7">LED_USR2</text>
<text x="225.4" y="71.9">RGB</text>
<text x="47.7" y="76.6">10k</text>
<text x="50.7" y="79.5" transform="rotate(-90 50.7 79.5)">BNO_RST</text>
<text x="43.3" y="85.5">BNO_INT</text>
<text x="30.1" y="93.1">BNO_BL_IND</text>
<text x="31.1" y="98.2">SDA\GPIO2</text>
<text x="31.2" y="100.7">SCL\GPIO3</text>
<text x="143" y="101.2">3V3_Sensors</text>
<text x="166.3" y="101.7">3V3_Sensors</text>
<text x="187.9" y="102">3V3_Sensors</text>
<text x="151.9" y="111.4">LEAK_1</text>
<text x="166.1" y="121.5">3V3_Sensors</text>
<text x="187.9" y="122.5">3V3_Sensors</text>
<text x="143" y="134">3V3_Sensors</text>
<text x="151.9" y="143.6">LEAK_2</text>
<text x="165.6" y="142.6">3V3_Sensors</text>
<text x="231.5" y="155.1">SDA\GPIO2</text>
<text x="231.6" y="157.6">SCL\GPIO3</text>
</g>
<g font-size="1.1">
<text x="238.5" y="67.1">LED_DATA</text>
<text x="126" y="103.4">LEAK+_1</text>
<text x="126" y="105.9">LEAK-_1</text>
<text x="126" y="135.7">LEAK+_2</text>
<text x="126" y="138.2">LEAK-_2</text>
</g>
<text font-size="1" fill="#008484" x="87.4" y="89.3">32.768kHz</text>
<g font-size=".7" fill="#840000">
<text x="163.1" y="105.9">TCA_SCL0</text>
<text x="184.7" y="106.2">TCA_SCL3</text>
<text x="163.1" y="108.5">TCA_SDA0</text>
<text x="184.7" y="108.7">TCA_SDA3</text>
<text x="226.3" y="111.8">TCA_SDA5</text>
<text x="226.4" y="114.3">TCA_SCL5</text>
<text x="162.9" y="125.7">TCA_SCL1</text>
<text x="162.8" y="128.3">TCA_SDA1</text>
<text x="184.7" y="129.3">TCA_SDA4</text>
<text x="184.7" y="126.7">TCA_SCL4</text>
<text x="162.3" y="149.3">TCA_SDA2</text>
<text x="162.4" y="146.8">TCA_SCL2</text>
</g>
</svg>
